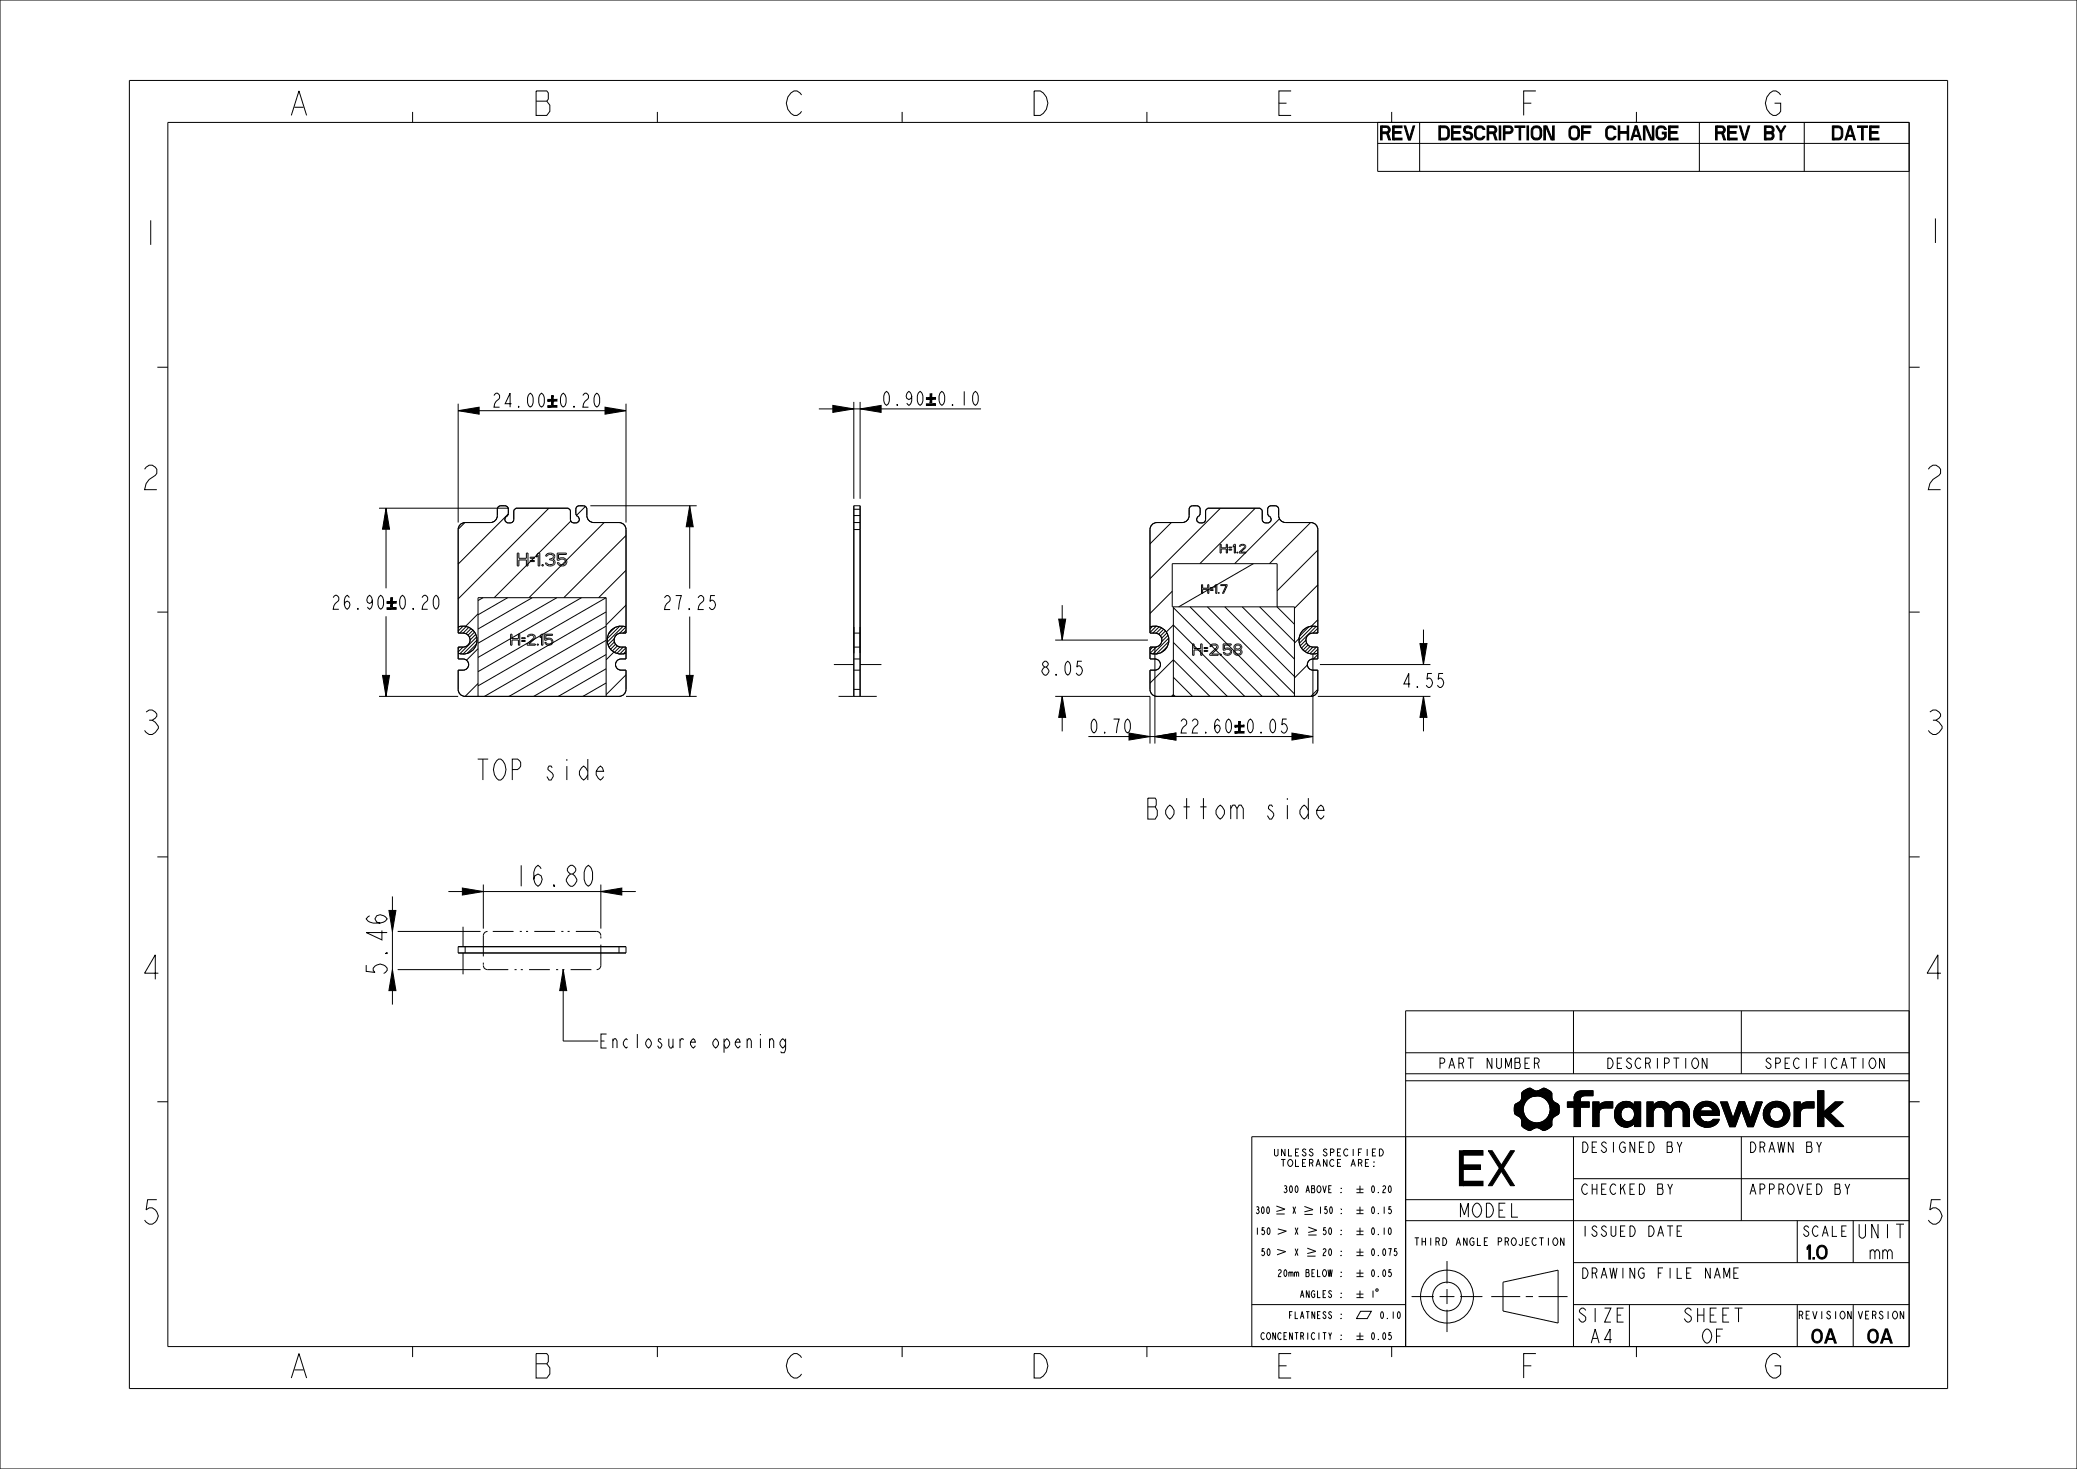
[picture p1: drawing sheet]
<svg xmlns="http://www.w3.org/2000/svg" width="297mm" height="210mm" viewBox="0 0 297 210" stroke-linecap="round" stroke-linejoin="round" font-family="sans-serif">
<g fill="#000">
<path d="M65.5 58.7l3-.5v1zM86.5 58.2l3 .5-3 .5zM119.1 58l3 .5-3 .5zM123 58.5l3-.5v1zM55.2 72.7l.5 3h-1zM98.6 72.3l.5 3h-1zM54.7 96.6h1l-.5 3zM98.1 96.6h1l-.5 3zM151.9 99.6l.5 3h-1zM151.4 88.5h1l-.5 3zM203 92h1l-.5 3zM203.5 99.6l.5 3h-1z"/>
<path d="M161.4 104.8l3 .5-3 .5zM165.1 105.3l3-.5v1zM184.7 104.8l3 .5-3 .5zM55.6 130.2h1l-.5 3zM56.1 138.6l.5 3h-1zM66.1 127l3 .5-3 .5zM80.5 138.6l.5 3h-1zM85.9 127.5l3-.5v1zM216.6 159.3l1.3-.2 .1 .3-.8 .2zM216.7 157.9l1.4-.2-.3 .7 .1 .7-1.3 .2-.1-.8zM217.2 159.6l.8-.2 .3 .5 .5 .4-1.2 .5-.1-.8zM218.5 155.6h.4z"/>
<path d="M217.6 156.9l1.9-.2-.8 .3-.6 .7-1.3 .1 .6-.4zM217.9 155.9l.6-.3h.4l.5 .3zM217.8 156l1.7-.1zM217.7 156.1l.1-.1 1.7-.1 2.2 .1 .2 .4-4.3 .5v-.6zM219.5 156.7l2.4-.3v.6h-1l-.7-.3zM220.1 155.9l.6-.3h.3zM219.7 156l1.3-.4 .7 .4zM220.9 157h1v.1h-.9zM221 157.1h.9l-.8 .1zM221.1 157.2l.8-.1 .1 .1-.8 .1zM221 160h.1l.9-.1v.1zM221.2 157.3l.8-.1v.1l-.7 .1z"/>
<path d="M221.2 159.9l.9-.1-.1 .1-.9 .1zM221.3 157.4l.7-.1 .1 .1-.7 .1zM221.3 159.7h.9l-.1 .1-.9 .1zM221.4 157.5l.7-.1 .6 .4-1.1 .1zM221.5 159.4l1.3-.1a1.97 1.97 0 0 1-1.5 .4zM221.6 157.9l1.1-.1 .1 .1-1.2 .1zM221.6 159.3l1.3-.1-.1 .1-1.3 .1zM221.6 158l1.2-.1 .1 .1-1.3 .2zM221.6 159.1h1.3l-1.3 .2zM221.6 158.2l1.3-.2v.2l-1.2 .1zM221.6 159l1.3-.1v.2h-1.3zM221.7 158.3l1.2-.1 .1 .1-1.3 .1z"/>
<path d="M221.7 158.9l1.3-.1-.1 .1-1.3 .1zM221.7 158.4l1.3-.1v.3l-1.3 .1zM221.7 158.7l1.3-.1v.2l-1.3 .1zM224.1 157.5h1l.9-.4v.4l-1.9 .8zM225.1 157l.9-.1v.2l-.9 .4zM225.1 156.9l1-.1-.1 .1-.9 .1zM225.1 156.8h1l-1 .1zM225.4 156.2l.7-.3h1.7v.7l-2.7 .1zM225.1 156.7h1.2l-1.2 .1zM225.1 156.7l1.4-.1-1.4 .1zM224.1 158.3l1.9-.8h1.2v.8h-1.2v2.7h-.9v-2.7zM228.7 158.8v2.2h-.9z"/>
<path d="M227.8 157.5h.9v.6a1.14 1.14 0 0 1 1.1-.6h.8v.9h-.9a.92 .92 0 0 0-1 .4l-.9 2.2zM231.2 158.1l1.6 .1-1.7 .1zM230.9 159.4l.9-.1v.2l-.9 .1zM230.9 159.1l.9-.1v.3l-.9 .1zM230.9 159.6l.9-.1v.1l-.9 .1zM230.9 159l.9-.1v.1l-.9 .1zM230.9 159.7l.9-.1 .1 .2-1 .1zM230.9 158.8l1-.1-.1 .2-.9 .1zM230.9 159.9l1-.1v.1l-.9 .1zM230.9 158.7l1.1-.1-.1 .1-1 .1zM231 160l.9-.1 .1 .1-1 .1zM231 158.6l1.1-.1-.1 .1-1.1 .1z"/>
<path d="M231 158.5l1.2-.1-.1 .1-1.1 .1zM231.1 158.3l1.6-.1-.5 .2-1.2 .1zM232 157.5h.9zM231.8 157.6l.2-.1h.9l.3 .1zM231.5 157.8l.3-.2h1.4l.3 .2zM231.4 157.9l.1-.1h2l.1 .1zM231.4 157.9h2.2l.1 .1h-2.4zM231.3 158h2.4l-2.5 .1zM233.7 157.5h.9v3.5h-.9l-.1-1.2a1.15 1.15 0 0 0-.3-1.4l.4-.3zM231.2 158.1h2.5l-.4 .3-.4-.2zM235.5 157.5h.9l.1 1.2-.1 2.3h-.9zM237.2 158.2h1.6h1.1a.85 .85 0 0 0-.9 1v1.8h-.9v-1.8a.83 .83 0 0 0-.9-1z"/>
<path d="M236.6 157.8a1.4 1.4 0 0 1 2.2 .4l-1.8 .1-.3 .1-.2 .3-.1-.6zM239.1 157.8a1.46 1.46 0 0 1 2.4 .7l-.9 .1-.5-.3-1.3-.1zM240.6 158.6l.9-.1 .1 2.5h-.9v-1.9zM242.2 159.7l.9-.1v.1l-.8 .2zM242.3 158.7l.9-.1-.1 .2h-.9zM242.3 159.9l.8-.2 .1 .2-.9 .1zM242.3 158.6l1-.1-.1 .1-.9 .1zM242.3 160l.9-.1 .1 .1-.9 .1zM242.4 158.4l1-.1-.1 .2-1 .1zM242.4 158.3l1.2-.1-.2 .1-1 .1zM242.5 158.2l1.5-.1-1.6 .2zM242.7 158a1.89 1.89 0 0 1 3.1 .6l-.9 .1a.9 .9 0 0 0-.9-.6l-1.5 .1z"/>
<path d="M242.2 158.8h.9l2.7 .1 .1 .4-3.7 .1zM244.9 158.7l.9-.1v.3l-.9-.1zM242.2 159.4l3.7-.1v.1h-2.8v.2l-.9 .1zM246 157.5h1l.8 2.4-.5 1.2zM248.7 157.5h.8l.8 2.4 1.7-2.4-1.3 3.6h-.8l-.9-2.5-.9 2.5h-.8zM251.1 157.5h.9l-1.7 2.4zM252.2 159.4l.8-.1 .1 .2-.9 .1zM252.2 159.1l.9-.1-.1 .3-.8 .1zM252.2 159.6l.9-.1v.1l-.9 .1zM252.2 159l.9-.1v.1l-.9 .1zM252.2 159.7l.9-.1v.2l-.9 .1zM252.2 158.8l1-.1-.1 .2-.9 .1z"/>
<path d="M252.2 159.9l.9-.1 .1 .1-.9 .1zM252.2 158.7l1-.1v.1l-1 .1zM252.3 160l.9-.1 .1 .1-1 .1zM252.3 158.6l1.1-.1-.2 .1-1 .1zM252.3 158.5l1.3-.2-.2 .2-1.1 .1zM252.4 158.3l1.6-.1-1.7 .3zM252.6 158a1.94 1.94 0 0 1 3.3 .7l-1 .1a.96 .96 0 0 0-.9-.6l-1.6 .1zM254.9 158.8l1-.1v.7l-.2 .7-.1 .3-1.5-.1a1.06 1.06 0 0 0 .8-1.5zM257.5 158.8l-.1 2.2h-.8zM256.6 157.5h.8v.6a1.14 1.14 0 0 1 1.2-.6h.8v.9h-.9a.92 .92 0 0 0-1 .4l-.9 2.2zM259.9 155.9h.9v3.1l1.6-1.5h1.2l-1.9 1.7 2 1.8h-1.2l-1.7-1.6v1.6h-.9zM218.6 161.6h.3z"/>
<path d="M218 161.3l1.5-.1-.6 .4h-.3zM217.9 161.2h1.8zM217.6 160.8l1.2-.5 .7 .2 2.4 .3-.2 .4h-3.8l-.2-.2zM219.9 161.2h1.8l-1.1 .4zM220.6 161.6l.9-.3-.6 .3zM220 160.5l.8-.3h1.1v.6zM220.8 160.2l1.1-.1v.1zM220.9 160.1l1.1-.1-.1 .1zM231 160.1l1-.1 .2 .2h-1.1zM231.1 160.2h1.1h.1l-1.2 .1zM232.4 161.1h.4zM231.1 160.3l1.2-.1a.95 .95 0 0 0 1.3-.4l.1 .7h-2.5z"/>
<path d="M232.1 161.1l.9-.1zM231.8 160.9h1.5l-.3 .1-.9 .1zM231.7 160.9l1.7-.1-.1 .1zM231.5 160.7h2.1l-.2 .1-1.7 .1zM231.4 160.6h2.3l-.1 .1h-2.1zM231.2 160.5h2.5v.1h-2.3zM242.4 160.1l.9-.1 .1 .1-1 .1zM242.4 160.2l1-.1 .2 .2h-1.1zM242.5 160.3h1.1l.2 .1-1.2 .1zM242.6 160.5l1.5-.1zM243.6 161.1h1.1zM242.6 160.5l1.7-.1 .4-.1 .3-.3h.8l-.3 .6-2.7 .1z"/>
<path d="M242.8 160.7l2.7-.1-.8 .5h-1.1zM252.3 160.1l1-.1 .2 .2h-1.1zM252.4 160.2h1.1l.2 .1-1.2 .1zM252.5 160.4l1.2-.1 1.9 .1a1.97 1.97 0 0 1-3.1 0z"/>
</g>
<g fill="none" stroke="#000" stroke-width=".14">
<path d="M0 0h297v210h-297zM18.5 11.5h260v187h-260zM24 17.5h249v175h-249zM59 16v1.5M94 16v1.5M129 16v1.5M164 16v1.5M197 17.5v7h76M199 16v1.5M203 17.5v7M234 16v1.5M243 17.5v7"/>
<path d="M258 17.5v7M197 20.5h76M22.5 52.5h1.5M65.5 58.7l3-.5v1zM65.5 57.7v17M65.5 58.7h24M77.2 56.4l.2-.2a1.35 1.35 0 0 1 0 2 1.41 1.41 0 0 1-.2-1.8zM83.3 56.5l.3-.3h.2l.3 .3a.77 .77 0 0 1-.5 .9l-.2 .3-.1 .5h.8M85.1 56.4l.2-.2a1.35 1.35 0 0 1 0 2 1.41 1.41 0 0 1-.2-1.8zM86.5 58.2l3 .5-3 .5zM89.5 57.7v17M117.1 58.5h23.2"/>
<path d="M119.1 58l3 .5-3 .5zM122.1 57.5v13.8M123 58.5l3-.5v1zM123 57.5v13.8M139.3 56.1l.2-.1a1.35 1.35 0 0 1 0 2 1.41 1.41 0 0 1-.2-1.9zM273 52.5h1.5M54.2 72.7h18.6M55.2 72.7l.5 3h-1zM55.2 72.7v11.4M65.5 75.7a1 1 0 0 1 1-1h3.6a1 1 0 0 0 1-1l.1-1.2a1.04 1.04 0 0 1 1.4 0 1.03 1.03 0 0 1-.3 1.5 .62 .62 0 0 0 .4 .8 .62 .62 0 0 0 .8-.5v-1.3l.3-.3h7.5l.3 .3v1.3a.64 .64 0 0 0 .6 .5 .64 .64 0 0 0 .6-.6l-.3-.5a1.21 1.21 0 0 1 .1-1.3 1.12 1.12 0 0 1 1.2 .1l.1 1.2a1 1 0 0 0 1 1h3.6a1 1 0 0 1 1 1M84.4 72.3h15.2M98.6 72.3l.5 3h-1z"/>
<path d="M98.6 72.3v11.8M122.1 74.7h.9M122.1 72.3h.9v3.4h-.9zM122.1 73.7h.9M122.1 72.8h.9M164.4 75.7a1 1 0 0 1 1-1h3.6a1 1 0 0 0 1-1l.1-1.2a1.04 1.04 0 0 1 1.4 0 1.03 1.03 0 0 1-.3 1.5 .62 .62 0 0 0 .4 .8 .62 .62 0 0 0 .8-.5v-1.3l.3-.3h7.5l.3 .3v1.3a.64 .64 0 0 0 .7 .5 .64 .64 0 0 0 .6-.6l-.4-.5a1.21 1.21 0 0 1 .1-1.3 1.12 1.12 0 0 1 1.3 .1v1.2a1 1 0 0 0 1 1h3.6a1 1 0 0 1 1 1M22.5 87.5h1.5M54.2 99.6h11.3M54.2 85.3l.2-.2a1.35 1.35 0 0 1 0 2 1.41 1.41 0 0 1-.2-1.8zM54.7 96.6h1l-.5 3zM55.2 88.1v11.5M60.4 85.4l.3-.3h.2l.3 .3a.77 .77 0 0 1-.5 .9l-.2 .3-.1 .5h.8"/>
<path d="M62.2 85.3l.2-.2a1.35 1.35 0 0 1 0 2 1.41 1.41 0 0 1-.2-1.8zM65.5 94.2h.7a.8 .8 0 0 1 .8 .8 .8 .8 0 0 1-.8 .8h-.7v2.8a1 1 0 0 0 1 1h22a1 1 0 0 0 1-1v-2.8h-.7a.8 .8 0 0 1-.8-.8 .8 .8 0 0 1 .8-.8h.7M89.5 99.6h10.1M98.1 96.6h1l-.5 3zM98.6 88.1v11.5M102.2 85.1h-.6l-.1 .9 .2-.2a.67 .67 0 0 1 .6 .7 .67 .67 0 0 1-.6 .6l-.3-.3M119.2 95h2.9M122.1 94.2h.9v5.4h-.9zM122.1 95.8h.9M122.1 98.6h.9M123 95h3M150.9 99.6h13.5v6.7"/>
<path d="M150.9 91.5h13.2M151.4 88.5h1l-.5 3zM151.9 99.6l.5 3h-1zM151.9 86.5v5M151.9 99.6v5M154.7 94.5h-.6l-.1 .9 .2-.2a.67 .67 0 0 1 .6 .7 .67 .67 0 0 1-.6 .6l-.3-.3M164.4 94.2h.7a.8 .8 0 0 1 .8 .8 .8 .8 0 0 1-.8 .8h-.7v2.8a1 1 0 0 0 1 1h22a1 1 0 0 0 1-1v-2.8h-.7a.8 .8 0 0 1-.8-.8 .8 .8 0 0 1 .8-.8h.7M165.1 92.5v13.8M187.7 93.5v12.8M188.4 99.6h16.1M188.7 95h15.8M203 92h1l-.5 3z"/>
<path d="M203.5 99.6l.5 3h-1zM203.5 90v5M203.5 99.6v5M206.3 96.3h-.6l-.1 .8 .2-.2a.67 .67 0 0 1 .6 .7 .67 .67 0 0 1-.6 .7l-.3-.4M273 87.5h1.5M85.3 110.3h1l-.1-.5-.3-.3a1.11 1.11 0 0 0-.7 1 1.11 1.11 0 0 0 .7 1l.4-.5M155.6 105.3h32.1M161 103l.2-.2a1.35 1.35 0 0 1 0 2 1.41 1.41 0 0 1-.2-1.8zM161.4 104.8l3 .5-3 .5zM165.1 105.3l3-.5v1zM175.5 103l.2-.2a1.35 1.35 0 0 1 0 2 1.41 1.41 0 0 1-.2-1.8zM181.8 103l.2-.2a1.35 1.35 0 0 1 0 2 1.41 1.41 0 0 1-.2-1.8z"/>
<path d="M184 102.8h-.6l-.1 .8 .2-.1a.67 .67 0 0 1 .6 .6 .67 .67 0 0 1-.6 .7l-.3-.3M184.7 104.8l3 .5-3 .5zM187.1 115.8l-.3-.5-.3-.2a1.11 1.11 0 0 0-.6 1 1.11 1.11 0 0 0 .6 1l.3-.3 .3-.5M187.1 114.1v3M188.3 115.8h1l-.1-.5-.3-.2a1.11 1.11 0 0 0-.6 1 1.11 1.11 0 0 0 .6 1l.4-.5M22.5 122.5h1.5M52.9 130.9l-.5 .5a2.03 2.03 0 0 0 3 0 1.17 1.17 0 0 0-1.5-.5l-.3 .5 .3 .4 .5 .2M55.6 130.2h1l-.5 3zM56.1 138.6l.5 3h-1zM56.1 128.2v15.4M56.9 138.6h11.8M56.9 133.2h11.8"/>
<path d="M64.1 127.5h26.8M65.5 135.3h24v.9h-24zM66.1 127l3 .5-3 .5zM66.2 132.5v2.8M66.2 136.2v3.1M66.5 135.3v.9M69.1 126.5v6.3M80.5 138.6l.5 3h-1zM80.5 138.6v10.2h5M83.8 124l.3-.3a2.03 2.03 0 0 1 0 3 2.12 2.12 0 0 1-.3-2.7zM85.9 127.5l3-.5v1zM85.9 126.5v6.3"/>
<path d="M88.5 135.3v.9M273 122.5h1.5M22.5 157.5h1.5M108.7 147.8v.2M108.7 148.5v1.3M110 148.8l.2-.3h.2l.2 .3v1M110 148.5v1.3M112.3 149l-.4-.5a.74 .74 0 0 0-.4 .7 .74 .74 0 0 0 .4 .6l.4-.5M112.3 148.5v1.5l-.1 .3-.1 .2h-.4l-.1-.2M201 150.5h72M201 153.5h72M201 154.5h72"/>
<path d="M216.6 159.3l1.3-.2 .1 .3-.8 .2zM216.7 157.9l1.4-.2-.3 .7 .1 .7-1.3 .2-.1-.8zM217.2 159.6l.8-.2 .3 .5 .5 .4-1.2 .5-.1-.8zM217.6 156.9l1.9-.2-.8 .3-.6 .7-1.3 .1 .6-.4zM217.7 156.1l.1-.1 1.7-.1 2.2 .1 .2 .4-4.3 .5v-.6zM217.7 156.1l.7-.4 .5-.1a1.25 1.25 0 0 0 1.7 0h.3l.5 .2 .4 .3 .1 .2a1.25 1.25 0 0 0 .8 1.5 1.49 1.49 0 0 1 .2 1.4l-.1 .1a1.25 1.25 0 0 0-.9 1.5 1.77 1.77 0 0 1-1.1 .8h-.2a1.25 1.25 0 0 0-1.7 0h-.3a1.83 1.83 0 0 1-1-.8 1.25 1.25 0 0 0-.9-1.5l-.1-.2-.1-.5 .1-.6 .1-.2a1.25 1.25 0 0 0 .9-1.4zM217.8 156l1.7-.1zM217.9 155.9l.6-.3h.4l.5 .3zM218.5 155.6h.4zM219.5 156.7l2.4-.3v.6h-1l-.7-.3zM219.7 156l1.3-.4 .7 .4zM220.1 155.9l.6-.3h.3z"/>
<path d="M220.9 157h1v.1h-.9zM221 157.1h.9l-.8 .1zM221.1 157.2l.8-.1 .1 .1-.8 .1zM221.2 157.3l.8-.1v.1l-.7 .1zM221.2 159.9l.9-.1-.1 .1-.9 .1zM221.3 157.4l.7-.1 .1 .1-.7 .1zM221.3 159.7h.9l-.1 .1-.9 .1zM221.4 157.5l.7-.1 .6 .4-1.1 .1zM221.5 159.4l1.3-.1a1.97 1.97 0 0 1-1.5 .4zM221.6 157.9l1.1-.1 .1 .1-1.2 .1zM221.6 159.3l1.3-.1-.1 .1-1.3 .1zM221.6 158l1.2-.1 .1 .1-1.3 .2z"/>
<path d="M221.6 159.1h1.3l-1.3 .2zM221.6 158.2l1.3-.2v.2l-1.2 .1zM221.6 159l1.3-.1v.2h-1.3zM221.7 158.3l1.2-.1 .1 .1-1.3 .1zM221.7 158.9l1.3-.1-.1 .1-1.3 .1zM221.7 158.4l1.3-.1v.3l-1.3 .1zM221.7 158.7l1.3-.1v.2l-1.3 .1zM224.1 157.5h1l.9-.4v.4l-1.9 .8zM224.1 158.3l1.9-.8h1.2v.8h-1.2v2.7h-.9v-2.7zM225 144.5v9M225.1 157l.9-.1v.2l-.9 .4zM225.1 156.9l1-.1-.1 .1-.9 .1z"/>
<path d="M225.1 156.8h1l-1 .1zM225.1 156.7h1.2l-1.2 .1zM225.1 156.7l1.4-.1-1.4 .1zM225.4 156.2l.6-.3h1.8v.7h-1.4l-.4 .3v.6h1.2v.8h-1.2v2.7h-.9v-2.7h-1v-.8h1v-.8zM225.4 156.2l.7-.3h1.7v.7l-2.7 .1zM227.8 157.5h.9v.6a1.14 1.14 0 0 1 1.1-.6h.8v.9h-.9a.92 .92 0 0 0-1 .4l-.9 2.2zM227.8 157.5h.9v.6l.2-.3 .4-.2 1.3-.1v.9h-1.3l-.6 .3v.4v1.9h-.9zM228.7 158.8v2.2h-.9zM230.9 159.1l.9-.1v.3l-.9 .1zM230.9 159.4l.9-.1v.2l-.9 .1zM230.9 159l.9-.1v.1l-.9 .1zM230.9 159.6l.9-.1v.1l-.9 .1z"/>
<path d="M230.9 159.7l.9-.1 .1 .2-1 .1zM230.9 158.8l1-.1-.1 .2-.9 .1zM230.9 159.9l1-.1v.1l-.9 .1zM230.9 158.7l1.1-.1-.1 .1-1 .1zM231 160l.9-.1 .1 .1-1 .1zM231 158.6l1.1-.1-.1 .1-1.1 .1zM231 158.5l1.2-.1-.1 .1-1.1 .1zM231.1 158.3l1.6-.1-.5 .2-1.2 .1zM231.2 158.1h2.5l-.4 .3-.4-.2zM231.2 158.1l1.6 .1-1.7 .1zM231.3 158h2.4l-2.5 .1zM231.4 157.9l.1-.1h2l.1 .1z"/>
<path d="M231.4 157.9h2.2l.1 .1h-2.4zM231.4 157.9l.5-.3 .7-.1 .7 .1 .4 .5v-.6h.9v3.5h-.9v-.5l-.4 .4-.6 .2-.7-.1-.6-.3-.4-.6-.1-.8 .1-.8zM231.5 157.8l.3-.2h1.4l.3 .2zM231.8 157.6l.2-.1h.9l.3 .1zM232 157.5h.9zM233.7 157.5h.9v3.5h-.9l-.1-1.2a1.15 1.15 0 0 0-.3-1.4l.4-.3zM235.5 157.5h.9l.1 1.2-.1 2.3h-.9zM235.5 157.5h.9v.6l.3-.3 .3-.2 .9-.1 .5 .2 .4 .5 .4-.4 .5-.3h.6l.6 .2 .4 .3 .2 .6 .1 2.4h-.9l-.1-2.2-.3-.4-.4-.2-.6 .2-.3 .4v2.2h-.9l-.1-2.2-.2-.4-.5-.2-.5 .2-.4 .4v2.2h-.9zM236.6 157.8a1.4 1.4 0 0 1 2.2 .4l-1.8 .1-.3 .1-.2 .3-.1-.6zM237.2 158.2h1.6h1.1a.85 .85 0 0 0-.9 1v1.8h-.9v-1.8a.83 .83 0 0 0-.9-1zM239.1 157.8a1.46 1.46 0 0 1 2.4 .7l-.9 .1-.5-.3-1.3-.1zM240.6 158.6l.9-.1 .1 2.5h-.9v-1.9z"/>
<path d="M242.2 159.4l3.7-.1v.1h-2.8v.2l-.9 .1zM242.2 158.8h.9l2.7 .1 .1 .4-3.7 .1zM242.2 159.7l.9-.1v.1l-.8 .2zM242.3 158.7l.9-.1-.1 .2h-.9zM242.3 159.9l.8-.2 .1 .2-.9 .1zM242.3 158.6l1-.1-.1 .1-.9 .1zM242.3 160l.9-.1 .1 .1-.9 .1zM242.4 158.4l1-.1-.1 .2-1 .1zM242.4 158.3l1.2-.1-.2 .1-1 .1zM242.5 158.2l1.5-.1-1.6 .2zM242.7 158a1.89 1.89 0 0 1 3.1 .6l-.9 .1a.9 .9 0 0 0-.9-.6l-1.5 .1zM242.7 158l.6-.4 .7-.2 .7 .1 .6 .4 .4 .6 .2 .9h-2.8l.2 .7 .6 .3 .6-.1 .5-.3h.8l-.3 .6-.6 .4-.7 .1-.8-.1-.7-.4-.4-.6-.1-.7 .1-.7z"/>
<path d="M243.4 158.4l.4-.2h.5l.4 .2 .2 .4h-1.8zM244.9 158.7l.9-.1v.3l-.9-.1zM246 157.5h1l.8 2.4-.5 1.2zM246 157.5h1l.8 2.4 .9-2.4h.8l.8 2.4 .8-2.4h.9l-1.3 3.6h-.8l-.9-2.5-.9 2.5h-.8zM248.7 157.5h.8l.8 2.4 1.7-2.4-1.3 3.6h-.8l-.9-2.5-.9 2.5h-.8zM249 144.5v9M251.1 157.5h.9l-1.7 2.4zM252.2 159.1l.9-.1-.1 .3-.8 .1zM252.2 159.4l.8-.1 .1 .2-.9 .1zM252.2 159l.9-.1v.1l-.9 .1zM252.2 159.6l.9-.1v.1l-.9 .1zM252.2 158.8l1-.1-.1 .2-.9 .1z"/>
<path d="M252.2 159.7l.9-.1v.2l-.9 .1zM252.2 158.7l1-.1v.1l-1 .1zM252.2 159.9l.9-.1 .1 .1-.9 .1zM252.3 158.6l1.1-.1-.2 .1-1 .1zM252.3 160l.9-.1 .1 .1-1 .1zM252.3 158.5l1.3-.2-.2 .2-1.1 .1zM252.4 158.3l1.6-.1-1.7 .3zM252.6 158a1.94 1.94 0 0 1 3.3 .7l-1 .1a.96 .96 0 0 0-.9-.6l-1.6 .1zM254.9 158.8l1-.1v.7l-.2 .7-.1 .3-1.5-.1a1.06 1.06 0 0 0 .8-1.5zM256.6 157.5h.8v.6a1.14 1.14 0 0 1 1.2-.6h.8v.9h-.9a.92 .92 0 0 0-1 .4l-.9 2.2zM256.6 157.5h.8v.6l.3-.3 .4-.2 1.3-.1v.9h-1.3l-.6 .3-.1 .4v1.9h-.8zM257.5 158.8l-.1 2.2h-.8z"/>
<path d="M259.9 155.9h.9v3.1l1.6-1.5h1.2l-1.9 1.7 2 1.8h-1.2l-1.7-1.6v1.6h-.9zM273 157.5h1.5M273 144.5h-72v48M179.7 172.6l.1-.1 .2 .1v.2l-.1 .1a.27 .27 0 0 1 .2 .4 .27 .27 0 0 1-.4 .1l-.1-.1M179.8 172.9h.1M179.8 175.5v1M180.5 172.6l.1-.1a.71 .71 0 0 1 0 1 .74 .74 0 0 1-.1-.9zM180.8 175.5h-.3l-.1 .4 .2-.1a.34 .34 0 0 1 .3 .4 .34 .34 0 0 1-.3 .3l-.2-.2M180.8 178.5h-.3l-.1 .4 .2-.1a.34 .34 0 0 1 .3 .4 .34 .34 0 0 1-.3 .3l-.2-.2M181.2 172.6l.1-.1a.71 .71 0 0 1 0 1 .74 .74 0 0 1-.1-.9zM181.3 175.6l.1-.1a.68 .68 0 0 1 0 1 .71 .71 0 0 1-.1-.9zM181.3 178.6l.1-.1a.68 .68 0 0 1 0 1 .71 .71 0 0 1-.1-.9z"/>
<path d="M182.5 173.5h1.2M182.5 172.4l1.2 .5-1.2 .3M182.6 178.6l1.2 .3-1.2 .5M182.7 175.7l1.2 .3-1.2 .5M183.6 169.6l.2-.1 .2 .2-.2 .2a.27 .27 0 0 1 .2 .4 .27 .27 0 0 1-.4 .1v-.1M183.8 169.9h.1M186.5 173.6h1.2M186.5 172.5l1.2 .4-1.2 .3M186.9 179.6h1.2M186.9 178.4l1.3 .5M187.1 176.6h1.2M187.1 175.4l1.2 .5"/>
<path d="M188.1 178.9l-1.2 .3M188.3 175.9l-1.2 .3M189.2 178.7l.2-.2 .2 .2v.1l-.4 .5v.2h.4M189.6 175.5h-.3l-.1 .4 .2-.1a.34 .34 0 0 1 .2 .4 .34 .34 0 0 1-.2 .3l-.2-.2M189.8 172.5h-.3l-.1 .4 .1-.1a.34 .34 0 0 1 .3 .4 .34 .34 0 0 1-.3 .3l-.1-.2M194 170h1M194 170.5h1M194 173h1M194 173.5h1M194 176h1M194 176.5h1M194 179h1"/>
<path d="M194 179.5h1M194.5 169.5v1M194.5 172.5v1M194.5 175.5v1M194.5 178.5v1M196.2 169.6l.1-.1a.68 .68 0 0 1 0 1 .71 .71 0 0 1-.1-.9zM196.2 172.6l.1-.1a.68 .68 0 0 1 0 1 .71 .71 0 0 1-.1-.9zM196.2 175.6l.1-.1a.68 .68 0 0 1 0 1 .71 .71 0 0 1-.1-.9zM196.2 178.6l.1-.1a.68 .68 0 0 1 0 1 .71 .71 0 0 1-.1-.9zM197.1 170.4v.1zM197.1 173.4v.1zM197.1 176.4v.1z"/>
<path d="M197.1 179.4v.1zM197.7 169.7l.2-.2 .2 .2v.1l-.2 .3-.2 .4h.4M197.8 178.6l.1-.1a.68 .68 0 0 1 0 1 .71 .71 0 0 1-.1-.9zM197.9 172.5v1M197.9 175.5v1M198.5 178.5h.4l-.2 1M198.6 169.6l.1-.1a.68 .68 0 0 1 0 1 .71 .71 0 0 1-.1-.9zM198.6 175.6l.1-.1a.68 .68 0 0 1 0 1 .71 .71 0 0 1-.1-.9zM198.9 172.5h-.3v.4l.1-.1a.34 .34 0 0 1 .3 .4 .34 .34 0 0 1-.3 .3l-.2-.2M199.7 178.5h-.3v.4l.1-.1a.34 .34 0 0 1 .3 .4 .34 .34 0 0 1-.3 .3l-.2-.2M201 171.5h24M201 174.5h72"/>
<path d="M217.6 160.8l1.2-.5 .7 .2 2.4 .3-.2 .4h-3.8l-.2-.2zM217.9 161.2h1.8zM218 161.3l1.5-.1-.6 .4h-.3zM218.6 161.6h.3zM219.9 161.2h1.8l-1.1 .4zM220 160.5l.8-.3h1.1v.6zM220.6 161.6l.9-.3-.6 .3zM220.8 160.2l1.1-.1v.1zM220.9 160.1l1.1-.1-.1 .1zM221 160h.1l.9-.1v.1zM225 168.5h48M225 162.5v30"/>
<path d="M231 160.1l1-.1 .2 .2h-1.1zM231.1 160.2h1.1h.1l-1.2 .1zM231.1 160.3l1.2-.1a.95 .95 0 0 0 1.3-.4l.1 .7h-2.5zM231.2 160.5h2.5v.1h-2.3zM231.4 160.6h2.3l-.1 .1h-2.1zM231.5 160.7h2.1l-.2 .1-1.7 .1zM231.7 160.9l1.7-.1-.1 .1zM231.8 160.9h1.5l-.3 .1-.9 .1zM232.1 161.1l.9-.1zM232.4 161.1h.4zM242.4 160.1l.9-.1 .1 .1-1 .1zM242.4 160.2l1-.1 .2 .2h-1.1z"/>
<path d="M242.5 160.3h1.1l.2 .1-1.2 .1zM242.6 160.5l1.7-.1 .4-.1 .3-.3h.8l-.3 .6-2.7 .1zM242.6 160.5l1.5-.1zM242.8 160.7l2.7-.1-.8 .5h-1.1zM243.6 161.1h1.1zM249 162.5v12M252.3 160.1l1-.1 .2 .2h-1.1zM252.4 160.2h1.1l.2 .1-1.2 .1zM252.5 160.4l1.2-.1 1.9 .1a1.97 1.97 0 0 1-3.1 0zM257 174.5v6M265 174.5v6M273 162.5h-94v30"/>
<path d="M59 192.5v1.5M94 192.5v1.5M129 192.5v1.5M164 192.5v1.5M179 186.5h22M194 182h1M194 182.5h1M194 185h1M194 185.5h1M194 191h1M194 191.5h1M194.5 181.5v1"/>
<path d="M194.5 184.5v1M194.5 190.5v1M194.6 187.5h1.5l-.6 1h-1.5zM196.2 181.6l.1-.1a.68 .68 0 0 1 0 1 .71 .71 0 0 1-.1-.9zM196.2 190.6l.1-.1a.68 .68 0 0 1 0 1 .71 .71 0 0 1-.1-.9zM196.3 184.5v1M196.8 184.3h.3l-.1 .3-.3-.1zM197.1 182.4v.1zM197.1 191.4v.1zM197.5 187.6l.1-.1a.68 .68 0 0 1 0 1 .71 .71 0 0 1-.1-.9zM197.8 181.6l.1-.1a.68 .68 0 0 1 0 1 .71 .71 0 0 1-.1-.9zM197.8 190.6l.1-.1a.68 .68 0 0 1 0 1 .71 .71 0 0 1-.1-.9z"/>
<path d="M198.4 188.4v.1zM198.9 181.5h-.3v.4l.1-.1a.34 .34 0 0 1 .3 .4 .34 .34 0 0 1-.3 .3l-.2-.2M198.9 190.5h-.3v.4l.1-.1a.34 .34 0 0 1 .3 .4 .34 .34 0 0 1-.3 .3l-.2-.2M199 192.5v1.5M199.2 187.5v1M199.9 187.6l.1-.1a.68 .68 0 0 1 0 1 .71 .71 0 0 1-.1-.9zM201.8 185.4h3.2M205.8 185.4h2.2M206.9 180.3v3.2M206.9 184.3v2.1M206.9 187.2v3.2M208.8 185.4h3.2"/>
<path d="M213.2 185.4h4.2M214.9 183.3l7.9-1.7v7.5l-7.9-1.7zM218.2 185.4h1M220 185.4h4.2M225 180.5h48M225 186.5h48M233 186.5v6M234 192.5v1.5M257 186.5v6M265 186.5v6"/>
<circle cx="219.7" cy="158.6" r="1.93"/>
<circle cx="232.8" cy="159.3" r="1.03"/>
<circle cx="254" cy="159.3" r="1.88"/>
<circle cx="254" cy="159.3" r="1.04"/>
<circle cx="206.9" cy="185.4" r="3.8"/>
<circle cx="206.9" cy="185.4" r="2.06"/>
</g>
<path d="M122.1 99.6h-2.2M125.4 99.6h-2.4M69.1 133.8v4.2M69.1 138l.2 .4M69.3 138.4l.4 .2M69.7 138.6h15.6M69.7 133.2a.6 .6 0 0 0-.6 .6M85.3 133.2h-15.6M85.3 138.6a.6 .6 0 0 0 .6-.6M85.9 138v-4.2M85.9 133.8a.6 .6 0 0 0-.6-.6" fill="none" stroke="#000" stroke-width=".14" stroke-dasharray="3 .9 .3 .6 .3 .9" stroke-linecap="butt"/>
<!-- layer: 3_AXES -->
<g fill="none" stroke="#000" stroke-width=".14">
<path d="M65.5 75.7v14.8a1.25 1.25 0 0 1 1.7 1 1 1 0 0 1-1 1h-.7v1.7M89.5 75.7v14.8a1.25 1.25 0 0 0-1.7 1 1 1 0 0 0 1 1h.7v1.7M122.1 75.7v18.5M123 75.7v18.5M164.4 75.7v14.8a1.25 1.25 0 0 1 1.7 1 1 1 0 0 1-1 1h-.7v1.7M188.4 75.7v14.8a1.25 1.25 0 0 0-1.7 1 1 1 0 0 0 1 1h.7v1.7M65.5 89.6a2 2 0 0 1 2.7 1.9 2 2 0 0 1-2.7 1.9M89.5 89.6a2 2 0 0 0-2.7 1.9 2 2 0 0 0 2.7 1.9M122.1 89.6v3.8M122.1 92.5h.9M122.1 90.5h.9M123 93.4h.1"/>
<path d="M123 89.6h.1M164.4 89.6a2 2 0 0 1 2.7 1.9 2 2 0 0 1-2.7 1.9M188.4 89.6a2 2 0 0 0-2.7 1.9 2 2 0 0 0 2.7 1.9"/>
</g>
<!-- layer: 5_CURVES -->
<g fill="none" stroke="#000" stroke-width=".14">
<path d="M66.5 74.7l-1 1M72.7 73.5l-7.2 7.1M74 79.1h.2v.7h1.1v-.7h.2v1.8h-.2v-.9h-1.1v.9h-.2zM75.8 79.7h.6v.1h-.6zM77 79.1h.2v1.8h-.2v-1.5l-.3 .3v-.4zM78.2 79.2a.64 .64 0 0 1 .7-.1 .64 .64 0 0 1 .4 .6l-.2 .3a.49 .49 0 0 1 .3 .5 .49 .49 0 0 1-.6 .4l-.6-.1-.2-.3h.2a.55 .55 0 0 0 .5 .2 .55 .55 0 0 0 .5-.4 .45 .45 0 0 0-.6-.3v-.1a.42 .42 0 0 0 .5-.4l-.3-.2-.8 .2zM78.5 72.7l-13 12.9M79.7 79.1h1.3v.2h-1.1v.6a.65 .65 0 0 1 1 0 .65 .65 0 0 1-.2 1h-.2a.68 .68 0 0 1-.8-.5h.2a.47 .47 0 0 0 .7 .3 .47 .47 0 0 0 .2-.7l-.5-.1-.6 .2zM81.6 74.5l-10.9 10.9M83.7 72.4l-1.3 1.3M86.4 74.7l-10.8 10.7M89.5 76.6l-8.9 8.8"/>
<path d="M122.1 72.3v27.3M123 72.3v27.3M167.5 74.7l-3.1 3M174.5 77.8h.1v.5h.8v-.5h.1v1.3h-.1v-.6h-.8v.6h-.1zM174.5 72.7l-10.1 10M175.7 78.2h.4v.1h-.4zM175.7 78.5h.4v.1h-.4zM176.5 77.8h.2v1.3h-.2v-1.1l-.2 .2v-.2zM176.9 78.9h.1v.2h-.1zM177.4 77.9a.45 .45 0 0 1 .5-.1 .45 .45 0 0 1 .2 .5l-.7 .6h.7v.2h-.9v-.2l.7-.6a.3 .3 0 0 0-.2-.4 .3 .3 0 0 0-.3 .2h-.2zM179.5 72.7l-7.9 7.9M183 74.2l-6.5 6.4"/>
<path d="M187.4 74.7l-5.9 5.9M188.4 78.6l-5.8 5.9M65.5 89.6a2 2 0 0 1 2.7 1.9 2 2 0 0 1-2.7 1.9M65.6 89.6l-.1 .1M65.7 92.5l-.2 .2M66.2 90.5a1 1 0 0 1 1 1 1 1 0 0 1-1 1M66.2 92.5h-.7v1.7h.7a.8 .8 0 0 1 .8 .8 .8 .8 0 0 1-.8 .8h-.7v2.8a1 1 0 0 0 1 1M66.2 90.5h-.7v-14.8a1 1 0 0 1 1-1h3.6a1 1 0 0 0 1-1l.1-1.2a1 1 0 0 1 1.5 .1 1.13 1.13 0 0 1-.3 1.2 .54 .54 0 0 0-.1 .7 .54 .54 0 0 0 .7 .3l.4-.3 .1-1.5 .3-.3h7.5l.3 .3v1.3a.64 .64 0 0 0 .6 .5 .64 .64 0 0 0 .6-.6l-.3-.5a1.05 1.05 0 0 1 .1-1.4 1.13 1.13 0 0 1 1.2 .2l.1 .3a1.57 1.57 0 0 0 .5 1.8l.5 .1h3.6a1 1 0 0 1 1 1v14.8a1.25 1.25 0 0 0-1.7 1 1 1 0 0 0 1 1h.7v1.7h-.7a.8 .8 0 0 0-.8 .8 .8 .8 0 0 0 .8 .8h.7v2.8a1 1 0 0 1-1 1h-22M66.2 92.5l-.7 .7M66.2 89.5l-.7 .7M66.7 89.6l-1 .9M67 89.7l-.8 .8"/>
<path d="M67.4 89.9l-.8 .7M67.6 90.1l-.7 .7M67.9 90.4l-.8 .7M68 90.7l-.8 .8M68.1 92.1l-1.3 1.3M68.2 91.1l-2.4 2.3M68.2 91.5l-2 2M68.4 87.8l-1.8 1.7M68.4 92.7l-1.7 1.7M68.4 97.7l-1.9 1.9M69.1 85.4l-.7 .5M72.6 85.4l-4.2 2.5"/>
<path d="M73 90.7h.2v.6h.9v-.6h.2v1.5h-.2v-.7h-.9v.7h-.2zM74.6 91.6h.5v.1h-.5zM74.6 91.2h.5v.1h-.5zM75.6 90.8a.57 .57 0 0 1 .6-.1 .57 .57 0 0 1 .3 .5l-.9 .9h1v.1h-1.2v-.1l.9-.9a.36 .36 0 0 0-.2-.4 .36 .36 0 0 0-.5 .1l-.2 .1zM75.8 80.1h.6v.2h-.6zM76.1 85.4l-7.7 4.5M76.8 92.1h.2v.1h-.2zM77.4 90.7h.2v1.5h-.2v-1.3l-.2 .3v-.3zM77.5 80.7h.2v.2h-.2zM77.9 90.7h1.1v.1h-.9v.6a.58 .58 0 0 1 .8-.1 .58 .58 0 0 1 0 .9 .58 .58 0 0 1-.8-.1l-.2-.3h.2a.4 .4 0 0 0 .5 .3 .4 .4 0 0 0 .2-.6l-.4-.1-.5 .1zM79.6 85.4l-11.2 6.6M83.2 85.4l-14.8 8.6"/>
<path d="M86.7 85.4h-18.3v14.2M86.7 85.4v14.2M86.7 85.4l-18.3 10.6M86.7 87.5l-18.3 10.6M86.7 89.5l-17.4 10.1M86.7 91.5l-13.9 8.1M86.7 93.6l-10.4 6M86.7 95.6l-6.9 4M86.7 97.6l-3.3 2M87.8 93.2l-1.1 1.1M87.8 91.3l-.9 .9M87.9 91.8l-.8 .7"/>
<path d="M87.9 89.7l-.9 .9M88 92.1l-.7 .7M88.3 92.3l-.7 .8M88.6 90.5l.9-.9a2 2 0 0 0-2.7 1.9 2 2 0 0 0 2.7 1.9M88.6 89.5l-1.8 1.8M88.6 92.5l-.7 .8M89.1 89.5l-2.3 2.3M89.1 92.5l-.9 .9M89.5 81.5l-3.9 3.9M89.5 86.5l-2.8 2.8M89.5 90.1l-.4 .4M89.5 92.6l-.9 .9"/>
<path d="M89.5 93.1l-.4 .4M89.5 96.5l-2.8 2.8M164.4 89.6a2 2 0 0 1 2.7 1.9 2 2 0 0 1-2.7 1.9l1-.9M164.8 89.5l-.4 .4M164.8 92.5l-.4 .4M165.3 89.5l-.9 .9M165.8 89.6l-.9 .9M166.1 89.7l-.8 .8M166.4 89.9l-.7 .8M166.7 90.2l-.8 .7M166.8 90.3l1-.9 10.2 10.2M166.9 90.5l-.8 .7"/>
<path d="M166.9 92.4l-.8 .9M167 90.8l-.9 .9M167.1 91.2l-2.2 2.3M167.1 91.7l-1.8 1.8M167.5 99.6l.3-.3 .2 .3M167.6 84.5l-3.2 3.2M167.8 86.8v12.8M167.8 96.8l2.7 2.8M167.8 94.3l5.2 5.3M167.8 91.8l7.7 7.8M167.8 86.9l12.7 12.7M167.8 94.3l-3.4 3.4"/>
<path d="M170.2 86.8l12.8 12.8M170.5 92.1h.2v.6h1v-.6h.2v1.6h-.2v-.8h-1v.8h-.2zM171.8 83.6h.2v.5h.7v-.5h.2v1.2h-.2v-.6h-.7v.6h-.2zM172.2 93h.5v.1h-.5zM172.2 92.6h.5v.1h-.5zM172.7 86.8l12.4 12.4M173.1 84h.4v.1h-.4zM173.1 84.3h.4v.1h-.4zM173.2 92.2a.58 .58 0 0 1 .6-.1 .58 .58 0 0 1 .4 .5l-1 .9h1v.2h-1.2v-.2l.9-.9a.38 .38 0 0 0-.2-.4 .38 .38 0 0 0-.5 .1l-.2 .1zM173.8 83.6h.2v1.2h-.2v-1l-.1 .2v-.2zM174.2 84.7h.1v.1h-.1zM174.5 93.5h.1v.2h-.1z"/>
<path d="M174.5 83.6h1l-.5 1.2h-.2l.5-1.1h-.8zM174.9 92.1h1.2v.1h-1v.6a.6 .6 0 0 1 .8-.1 .6 .6 0 0 1 0 .9 .6 .6 0 0 1-.8-.1l-.2-.2h.2a.41 .41 0 0 0 .6 .2 .41 .41 0 0 0 .2-.6l-.5-.1-.5 .1zM175.1 86.8l10 9.9M176.6 92.2a.51 .51 0 0 1 .7-.1 .51 .51 0 0 1 .1 .7h-.1a.43 .43 0 0 1 .3 .6 .43 .43 0 0 1-.5 .3 .47 .47 0 0 1-.6-.2 .47 .47 0 0 1 .2-.7h-.1a.36 .36 0 0 1 0-.6zM176.7 92.4a.37 .37 0 0 1 .4-.2 .37 .37 0 0 1 .2 .4 .37 .37 0 0 1-.4 .2 .37 .37 0 0 1-.2-.4zM176.7 93l.4-.1a.3 .3 0 0 1 .3 .2 .3 .3 0 0 1-.1 .3l-.4 .1a.3 .3 0 0 1-.3-.1 .3 .3 0 0 1 .1-.4zM177.6 86.8l7.5 7.4M179.2 80.6l-10.7 6.2M180.1 86.8l5 4.9M182.6 86.8l2.5 2.4M182.6 86.8v-6.2h-15v6.2h17.5v12.8M185.8 91.3l-.7 .6"/>
<path d="M186.7 91.5l-.8 .8M186.8 91.9l-.7 .7M186.9 95.1l-1.8 1.8M187 92.2l-.7 .7M187.2 89.6l-1.4 1.3M187.3 92.4l-.7 .7M187.7 90.5h.7v-14.8a1 1 0 0 0-1-1h-3.6a1 1 0 0 1-1-1v-1.2a1 1 0 0 0-1.5 .1 1.13 1.13 0 0 0 .2 1.2 .54 .54 0 0 1 .2 .7 .54 .54 0 0 1-.7 .3l-.4-.3-.1-1.5-.3-.3h-7.5l-.3 .3v1.3a.64 .64 0 0 1-.7 .5 .64 .64 0 0 1-.6-.6l.4-.5a1.21 1.21 0 0 0-.1-1.3 1.05 1.05 0 0 0-1.3 .2 2.61 2.61 0 0 1-.4 1.8l-.3 .2-.4 .1h-3.6a1 1 0 0 0-1 1v14.8a1.42 1.42 0 0 1 1.6 .5 1 1 0 0 1-.9 1.5h-.7v1.7h.7a.8 .8 0 0 1 .8 .8 .8 .8 0 0 1-.8 .8h-.7v2.8a1 1 0 0 0 1 1h22M187.7 90.5a1 1 0 0 0-1 1 1 1 0 0 0 1 1M187.7 92.5h.7v1.7h-.7a.8 .8 0 0 0-.8 .8 .8 .8 0 0 0 .8 .8h.7v2.8M187.7 92.5l-.8 .8M187.8 89.5l-2.1 2M188.2 89.6l-2.4 2.4"/>
<path d="M188.2 92.5l-.9 .9M188.4 98.6a1 1 0 0 1-1 1M188.4 89.6a2 2 0 0 0-2.7 1.9 2 2 0 0 0 2.7 1.9M188.4 83.6l-3.3 3.4M188.4 88.6l-.9 .9M188.4 89.8l-.6 .7M188.4 90.3l-.2 .2M188.4 92.8l-.7 .7M188.4 93.3l-.1 .1M188.4 93.6l-.6 .6M188.4 98.6l-1 1M65.5 136.2h24"/>
<path d="M65.5 135.3h24"/>
</g>
<text font-size="6.5" x="207.9" y="169.5">EX</text>
<g font-size="4.6">
<text x="41" y="16.5">A</text>
<text x="76" y="16.5">B</text>
<text x="112" y="16.5">C</text>
<text x="147" y="16.5">D</text>
<text x="182" y="16.5">E</text>
<text x="217" y="16.5">F</text>
<text x="252" y="16.5">G</text>
<text x="19.8" y="35">1</text>
<text x="275" y="34.7">1</text>
<text x="19.8" y="70">2</text>
<text x="274.9" y="70">2</text>
<text x="19.8" y="105">3</text>
<text x="274.9" y="105">3</text>
<text x="19.8" y="140">4</text>
<text x="274.7" y="140">4</text>
<text x="19.8" y="175">5</text>
<text x="274.9" y="175">5</text>
<text x="41" y="197">A</text>
<text x="76" y="197">B</text>
<text x="112" y="197">C</text>
<text x="147" y="197">D</text>
<text x="182" y="197">E</text>
<text x="217" y="197">F</text>
<text x="252" y="197">G</text>
</g>
<g font-size="3.9">
<text x="67.9" y="111.5">TOP side</text>
<text x="163.7" y="117.1">Bottom side</text>
<text x="73.3" y="126.7">16.80</text>
<text x="55.4" y="139.8" transform="rotate(-90 55.4 139.8)">5.46</text>
</g>
<g font-size="2.8">
<text x="78.2" y="58.2">°¿</text>
<text x="55.2" y="87.1">°¿</text>
<text x="176.5" y="104.8">°¿</text>
</g>
<g font-size="2.6">
<text x="196.9" y="20">REV</text>
<text x="203.8" y="20">DESCRIPTION OF CHANGE</text>
<text x="245" y="20">REV BY</text>
<text x="261.3" y="20">DATE</text>
<text x="70.2" y="58.2">24.00</text>
<text x="126" y="58">0.90 °¿</text>
<text x="133.9" y="58">0.10</text>
<text x="47.2" y="87.1">26.90</text>
<text x="94.6" y="87.1">27.25</text>
<text x="148.7" y="96.5">8.05</text>
<text x="200.3" y="98.3">4.55</text>
<text x="155.6" y="104.8">0.70</text>
<text x="168.5" y="104.8">22.60</text>
<text x="85.5" y="149.8">Enclosure opening</text>
<text x="207.6" y="174">MODEL</text>
<text x="265.3" y="177">UNIT</text>
<text x="258.5" y="180">1.0</text>
<text x="266.8" y="180">mm</text>
<text x="225.7" y="189">SIZE</text>
<text x="239.9" y="189">SHEET</text>
<text x="227.2" y="192">A4</text>
<text x="242.9" y="192">OF</text>
<text x="259" y="192">0A</text>
<text x="267" y="192">0A</text>
</g>
<g font-size="2">
<text x="204.8" y="152.8">PART NUMBER</text>
<text x="229.4" y="152.8">DESCRIPTION</text>
<text x="252.2" y="152.8">SPECIFICATION</text>
<text x="226" y="164.8">DESIGNED BY</text>
<text x="250" y="164.8">DRAWN BY</text>
<text x="226" y="170.8">CHECKED BY</text>
<text x="250" y="170.8">APPROVED BY</text>
<text x="226" y="176.8">ISSUED DATE</text>
<text x="257.2" y="176.8">SCALE</text>
<text x="226" y="182.8">DRAWING FILE NAME</text>
</g>
<g font-size="1.4">
<text x="201.9" y="178.1">THIRD ANGLE PROJECTION</text>
<text x="257.1" y="188.6">REVISION</text>
<text x="265.3" y="188.6">VERSION</text>
</g>
<g font-size="1.3">
<text x="182.1" y="165.3">UNLESS SPECIFIED</text>
<text x="182.7" y="166.8">TOLERANCE ARE:</text>
<text x="184.5" y="170.5">300 ABOVE :</text>
<text x="184.6" y="173.5">300</text>
<text x="187.7" y="173.5">X</text>
<text x="189.7" y="173.5">150 :</text>
<text x="184.7" y="176.5">150</text>
<text x="185.4" y="179.5">50</text>
<text x="190.2" y="176.5">50 :</text>
<text x="190.2" y="179.5">20 :</text>
<text x="183.2" y="182.5">20mm BELOW :</text>
<text x="186.1" y="185.5">ANGLES :</text>
<text x="180.5" y="191.5">CONCENTRICITY :</text>
<text x="184.3" y="188.5">FLATNESS :</text>
</g>
</svg>
